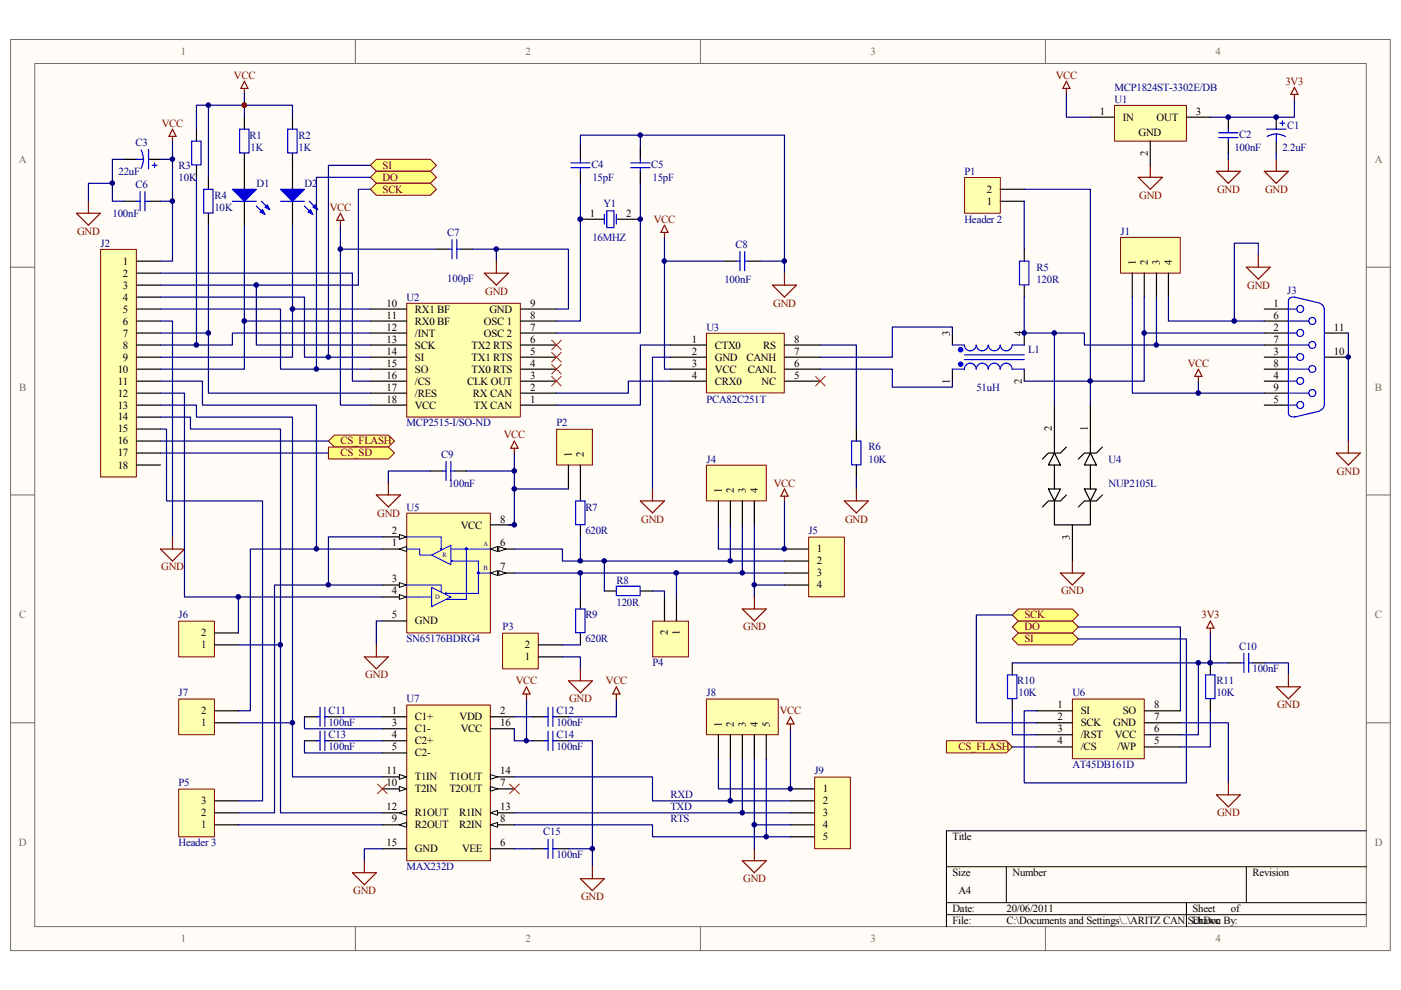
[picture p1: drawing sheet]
<svg xmlns="http://www.w3.org/2000/svg" width="297mm" height="210mm" viewBox="0 0 297 210" stroke-linecap="round" stroke-linejoin="round" font-family="sans-serif">
<path d="M2.3 8.4h292.5v193.1h-292.5z" fill="#fffcf8"/>
<path d="M2.2 8.4h292.6v193.1h-292.6z" fill="none" stroke="#706f64" stroke-width=".21"/>
<path d="M7.4 13.5h282.3v183h-282.3z" fill="#fffcf8"/>
<g fill="none" stroke="#706f64" stroke-width=".21">
<path d="M7.4 13.5h282.3v183h-282.3zM75.3 8.3v5.1M148.5 8.3v5.1M221.7 8.3v5.1M2.2 56.6h5.1M289.7 56.6h5.1M2.2 104.9h5.1M289.7 104.9h5.1M2.2 153.2h5.1M289.7 153.2h5.1M75.3 196.5v5.1M148.5 196.5v5.1"/>
<path d="M221.7 196.5v5.1"/>
</g>
<path d="M289.7 176.1h-89v20.4M200.7 183.8h89M200.7 191.4h89M200.7 193.9h89M213.4 183.8v7.6M251.5 191.4v5.1M264.2 183.8v7.6" fill="none" stroke="#000" stroke-width=".21"/>
<circle cx="51.8" cy="22.3" r=".49" fill="#000080"/>
<circle cx="51.8" cy="22.3" r=".49" fill="none" stroke="#000080" stroke-width=".21"/>
<path d="M21.4 52.9h7.5v48.2h-7.5z" fill="#ffffb0"/>
<path d="M21.3 52.9h7.6v48.2h-7.6z" fill="none" stroke="#800000" stroke-width=".21"/>
<g fill="none" stroke="#000" stroke-width=".25">
<path d="M29 55.4h5M29 57.9h5M29 60.5h5M29 63h5M29 65.5h5M29 68.1h5M29 70.6h5M29 73.2h5M29 75.7h5M29 78.3h5M29 80.8h5M29 83.4h5"/>
<path d="M29 85.9h5M29 88.4h5M29 91h5M29 93.5h5M29 96.1h5M29 98.6h5"/>
</g>
<path d="M86.3 64.3h24v24.1h-24z" fill="#ffffb0"/>
<path d="M86.2 64.3h24.1v24.1h-24.1z" fill="none" stroke="#800000" stroke-width=".21"/>
<g fill="none" stroke="#000" stroke-width=".25">
<path d="M78.5 78.3h7.7M78.5 75.7h7.7M78.5 73.2h7.7M78.5 70.6h7.7M78.5 68.1h7.7M78.5 65.5h7.7M110.4 78.3h7.6M110.4 75.7h7.6M110.4 73.2h7.6M110.4 70.6h7.6M110.4 68.1h7.6M110.4 65.5h7.6"/>
<path d="M78.5 85.9h7.7M78.5 83.4h7.7M78.5 80.8h7.7M110.4 85.9h7.6M110.4 83.4h7.6M110.4 80.8h7.6"/>
</g>
<path d="M149.8 70.7h16.5v12.6h-16.5z" fill="#ffffb0"/>
<path d="M149.8 70.7h16.5v12.6h-16.5z" fill="none" stroke="#800000" stroke-width=".21"/>
<path d="M142.2 73.2h7.6M142.2 75.7h7.6M142.2 78.3h7.6M166.3 73.2h7.6M166.3 75.7h7.6M166.3 78.3h7.6M201.9 70.6v2.6M201.9 78.3v2.5M217.2 70.6v2.6M217.2 78.3v2.5M142.2 80.8h7.6M166.3 80.8h7.6" fill="none" stroke="#000" stroke-width=".25"/>
<path d="M201.9 78.3h2.6a1.25 1.25 0 0 1 1.2-1.3 1.25 1.25 0 0 1 1.3 1.3 1.27 1.27 0 0 1 1.2-1.3 1.27 1.27 0 0 1 1.3 1.3 1.27 1.27 0 0 1 1.3-1.3 1.27 1.27 0 0 1 1.2 1.3M201.9 73.2h2.6M204.5 76.2h12.7M204.5 75.2h12.7M207 73.2a1.25 1.25 0 0 1-1.3 1.2 1.25 1.25 0 0 1-1.2-1.2M209.5 73.2a1.25 1.25 0 0 1-1.2 1.2 1.25 1.25 0 0 1-1.3-1.2M212 73.2a1.25 1.25 0 0 1-1.2 1.2 1.25 1.25 0 0 1-1.3-1.2M212.1 78.3a1.25 1.25 0 0 1 1.2-1.3 1.25 1.25 0 0 1 1.3 1.3M214.6 73.2a1.25 1.25 0 0 1-1.2 1.2 1.25 1.25 0 0 1-1.3-1.2M214.6 78.3h2.6M214.6 73.2h2.6" fill="none" stroke="#00f" stroke-width=".25"/>
<circle cx="203.7" cy="77.2" r=".48" fill="#00f"/>
<circle cx="203.7" cy="77.2" r=".48" fill="none" stroke="#00f" stroke-width=".21"/>
<circle cx="203.7" cy="74.2" r=".49" fill="#00f"/>
<circle cx="203.7" cy="74.2" r=".49" fill="none" stroke="#00f" stroke-width=".21"/>
<path d="M237.6 50.4h12.6v7.5h-12.6z" fill="#ffffb0"/>
<path d="M237.6 50.3h12.6v7.6h-12.6z" fill="none" stroke="#800000" stroke-width=".21"/>
<g fill="none" stroke="#000" stroke-width=".25">
<path d="M217.2 52.8v2.6M240.1 57.9v5.1M242.6 57.9v5.1M245.2 57.9v5.1M247.7 57.9v5.1M217.2 60.5v2.5M268.1 65.5h5.1M268.1 70.6h5.1M268.1 75.7h5.1M268.1 68.1h5.1M268.1 73.2h5.1M268.1 78.3h5.1"/>
<path d="M280.8 70.6h5.1M280.8 75.7h5.1M223.6 96.1l1.2 2.5h-2.5zM223.6 96.1h-1.3l-1.3 1.2M223.6 85.9v10.2M223.6 98.6v5.1M226.1 94.8l-1.3 1.3h-1.2M231.2 96.1l1.2 2.5h-2.5zM231.2 96.1h-1.3l-1.3 1.2M231.2 85.9v10.2M231.2 98.6v5.1M233.7 94.8l-1.3 1.3h-1.2"/>
<path d="M268.1 80.8h5.1M268.1 85.9h5.1M268.1 83.4h5.1M222.3 103.7h2.5l-1.2 2.5zM223.6 106.2h-1.3l-1.3 1.3M223.6 106.2v5.1h7.6v-5.1M226.1 104.9l-1.3 1.3h-1.2M227.4 111.3v7.7M229.9 103.7h2.5l-1.2 2.5zM231.2 106.2h-1.3l-1.3 1.3M233.7 104.9l-1.3 1.3h-1.2"/>
</g>
<g fill="none" stroke="#00f" stroke-width=".25">
<path d="M216.2 55.4h1.9v5h-1.9zM273.2 70.6h1.8M273.2 65.5h1.8M273.2 75.7h1.8M273.2 68.1h4.3M273.2 73.2h4.3M273.2 78.3h4.3M273.2 63.8v23.9M274.4 63l5.4 1.3M274.5 63.1a.91 .91 0 0 0-1.3 .7M279.9 64.3a1.23 1.23 0 0 1 .9 1.2M280.8 65.5v20.4"/>
<path d="M273.2 87.6a.91 .91 0 0 0 1.3 .7M273.2 80.8h1.8M273.2 85.9h1.8M273.2 83.4h4.3M279.8 87.2l-5.4 1.2M280.8 85.9a1.22 1.22 0 0 1-1 1.1"/>
<circle cx="275.7" cy="65.5" r=".73"/>
<circle cx="275.7" cy="70.6" r=".73"/>
<circle cx="275.7" cy="75.7" r=".73"/>
<circle cx="278.2" cy="73.1" r=".75"/>
<circle cx="278.2" cy="68.1" r=".75"/>
<circle cx="278.2" cy="78.2" r=".74"/>
<circle cx="275.7" cy="85.9" r=".73"/>
<circle cx="275.7" cy="80.8" r=".73"/>
<circle cx="278.2" cy="83.3" r=".75"/>
</g>
<path d="M217.2 63v7.6h6.4" fill="none" stroke="#000080" stroke-width=".25"/>
<path d="M227.4 119v2.5M224.8 121.5h5.1l-2.5 2.5z" fill="none" stroke="#800000" stroke-width=".25"/>
<path d="M204.6 37.7h7.5v7.5h-7.5z" fill="#ffffb0"/>
<path d="M204.5 37.6h7.6v7.6h-7.6z" fill="none" stroke="#800000" stroke-width=".21"/>
<path d="M62 35.1v5M62 42.7v5.1M92.5 52.8h2.6M97.6 52.8h2.6M153.6 55.4h2.5M158.7 55.4h2.5M212.1 42.7h5.1M212.1 40.1h5.1M181.6 91v2.5M181.6 98.6v2.5" fill="none" stroke="#000" stroke-width=".25"/>
<g fill="none" stroke="#000080" stroke-width=".25">
<path d="M72.2 47.8v5M92.5 52.8h-20.3v33.1h6.3M100.2 52.8h5v2.6M105.2 52.8h15.3v12.7h-2.5M153.6 55.4h-12.7v22.9h1.3M161.2 55.4h5.1v2.5M217.2 40.1h14v40.7h-14M217.2 42.7v10.1M142.2 75.7h-3.9v28M142.2 73.2h-6.4v12.7h-17.8M173.9 78.3h15.3v3.8h12.7v-1.3M173.9 73.2h7.7v17.8"/>
<path d="M201.9 70.6v-1.3h-12.7v6.4h-15.3M142.2 80.8h-9v2.6h-15.2M181.6 101.1v2.6"/>
</g>
<path d="M172.9 79.8l2.1 2M175 79.8l-2.1 2" fill="none" stroke="#f00" stroke-width=".21"/>
<path d="M95.1 52.8h.7M95.8 50.8v4.1M96.9 50.8v4.1M96.9 52.8h.7M156.1 55.4h.8M156.9 53.3v4.1M157.9 53.3v4.1M157.9 55.4h.8M180.5 93.5h2v5.1h-2z" fill="none" stroke="#00f" stroke-width=".25"/>
<path d="M72.2 45.2l.7 1.5h-1.5zM72.2 46.7v1.1M102.7 57.9h5.1l-2.6 2.6zM105.2 55.4v2.5M166.3 57.9v2.6M163.8 60.5h5.1l-2.6 2.5zM135.8 106.2h5.1l-2.6 2.6zM138.3 103.7v2.5M179 106.2h5.1l-2.5 2.6zM181.6 103.7v2.5" fill="none" stroke="#800000" stroke-width=".25"/>
<path d="M59.5 40.1h5.1l-2.6 2.6z" fill="#00f"/>
<path d="M59.5 40.1h5.1l-2.6 2.6zM64.6 43.7l1.7 1.8M65.6 42.7l1.7 1.7" fill="none" stroke="#00f" stroke-width=".25"/>
<path d="M65.3 45l.5-.6 .5 1.1z" fill="#00f"/>
<path d="M65.3 45l.5-.6 .5 1.1z" fill="none" stroke="#00f" stroke-width=".25"/>
<path d="M66.3 43.9l.5-.5 .5 1z" fill="#00f"/>
<path d="M59.5 42.7h5.1M66.3 43.9l.5-.5 .5 1z" fill="none" stroke="#00f" stroke-width=".25"/>
<path d="M51.8 35.1v5M51.8 42.7v5.1" fill="none" stroke="#000" stroke-width=".25"/>
<path d="M49.3 40.1h5.1l-2.6 2.6z" fill="#00f"/>
<path d="M49.3 40.1h5.1l-2.6 2.6zM54.4 43.7l1.8 1.8M55.4 42.7l1.8 1.7" fill="none" stroke="#00f" stroke-width=".25"/>
<path d="M55.1 45l.6-.6 .5 1.1z" fill="#00f"/>
<path d="M55.1 45l.6-.6 .5 1.1z" fill="none" stroke="#00f" stroke-width=".25"/>
<path d="M56.2 43.9l.5-.5 .5 1z" fill="#00f"/>
<g fill="none" stroke="#00f" stroke-width=".25">
<path d="M29 33.8h1.5M29.9 31.8l.4 1.1 .1 .9-.2 1.2-.3 .7M31.5 31.7v4.1M32.3 35.1h1M32.8 34.5v1.1M40.6 29.9h2v5.1h-2zM50.8 27.4h2v5h-2zM61 27.4h2v5h-2zM121 34.5h4.1M121 35.6h4.1M123.1 33.8v.7M123.1 35.6v.7"/>
<path d="M133.7 34.5h4.1M133.7 35.6h4.1M135.8 33.8v.7M135.8 35.6v.7M29 42.7h.7M29.7 40.6v4.1M30.7 42.7h.8M30.7 40.6v4.1M43.2 40.1h2v5.1h-2zM49.3 42.7h5.1M56.2 43.9l.5-.5 .5 1zM128.1 45.5v2"/>
<path d="M128.6 44.7h1.6v3.6h-1.6zM130.7 45.5v2"/>
</g>
<g fill="none" stroke="#000" stroke-width=".25">
<path d="M26.4 33.8h2.6M31.5 33.8h2.5M41.7 27.4v2.5M41.7 35.1v2.5M44.2 37.6v2.5M51.8 24.8v2.6M51.8 32.5v2.6M62 24.8v2.6M62 32.5v2.6M123.1 31.2v2.6M123.1 36.3v2.6M135.8 31.2v2.6"/>
<path d="M135.8 36.3v2.6M26.4 42.7h2.6M31.5 42.7h2.5M44.2 45.2v2.6M123.1 46.5h5M130.7 46.5h5.1"/>
</g>
<g fill="none" stroke="#000080" stroke-width=".25">
<path d="M51.8 19.8v5M23.8 38.9h-5v3.8M26.4 33.8h-2.6v8.9h2.6M34 33.8h2.6v21.6h-2.6M36.6 29.9v3.9M41.7 37.6v35.6M44.2 22.3v15.3M62 24.8v-2.5h-20.3v5.1M123.1 38.9v29.2h-5.1M123.1 31.2v-2.5h12.7v2.5M135.8 38.9v31.7h-17.8M135.8 28.7h30.5v26.7"/>
<path d="M34 57.9h40.7v22.9h3.8M34 42.7h2.6M44.2 47.8v22.8M51.8 47.8v20.3h26.7M62 47.8v17.7h16.5M34 60.5h20.4v12.7h24.1M34 63h30.6v12.7h13.9M34 65.5h25.5v12.8h19M34 68.1h2.6v45.7M34 70.6h10.2v12.8h34.3M51.8 68.1v10.2h-17.8M62 65.5v10.2h-28"/>
<path d="M78.5 70.6h-29.2v2.6h-15.3"/>
</g>
<path d="M51.8 17.2l.8 1.6h-1.5zM51.8 18.8v1M36.6 27.4l.7 1.5h-1.5zM36.6 28.9v1M16.2 45.2h5.1l-2.5 2.6zM18.8 42.7v2.5M34 116.4h5.1l-2.5 2.6zM36.6 113.8v2.6" fill="none" stroke="#800000" stroke-width=".25"/>
<path d="M117 79.8l2 2M117 77.3l2 2M117 74.7l2 2.1M117 72.1l2 2.1M119 79.8l-2 2M119 77.3l-2 2M119 74.7l-2 2.1M119 72.1l-2 2.1" fill="none" stroke="#f00" stroke-width=".21"/>
<path d="M86.3 149.5h17.7v33h-17.7z" fill="#ffffb0"/>
<path d="M86.2 149.5h17.8v33h-17.8z" fill="none" stroke="#800000" stroke-width=".21"/>
<path d="M81.1 152h5.1M81.1 154.5h5.1M81.1 157.1h5.1M81.1 159.6h5.1M104 152h5M104 180h5M104 167.3h5" fill="none" stroke="#000" stroke-width=".25"/>
<path d="M104 166.8l1.5 .5-1.5 .5z" fill="#fffcf8"/>
<path d="M104 166.8l1.5 .5-1.5 .5z" fill="none" stroke="#000" stroke-width=".21"/>
<path d="M104 174.9h5" fill="none" stroke="#000" stroke-width=".25"/>
<path d="M104 174.9l1.5-.5v1z" fill="#fffcf8"/>
<path d="M104 174.9l1.5-.5v1z" fill="none" stroke="#000" stroke-width=".21"/>
<path d="M81.1 174.9h5.1" fill="none" stroke="#000" stroke-width=".25"/>
<path d="M84.7 174.9l1.5-.5v1z" fill="#fffcf8"/>
<path d="M84.7 174.9l1.5-.5v1z" fill="none" stroke="#000" stroke-width=".21"/>
<path d="M81.1 167.3h5.1" fill="none" stroke="#000" stroke-width=".25"/>
<path d="M84.7 166.8l1.5 .5-1.5 .5z" fill="#fffcf8"/>
<path d="M84.7 166.8l1.5 .5-1.5 .5z" fill="none" stroke="#000" stroke-width=".21"/>
<path d="M81.1 164.7h5.1" fill="none" stroke="#000" stroke-width=".25"/>
<path d="M84.7 164.2l1.5 .5-1.5 .5z" fill="#fffcf8"/>
<path d="M84.7 164.2l1.5 .5-1.5 .5z" fill="none" stroke="#000" stroke-width=".21"/>
<path d="M81.1 172.3h5.1" fill="none" stroke="#000" stroke-width=".25"/>
<path d="M84.7 172.3l1.5-.5v1z" fill="#fffcf8"/>
<path d="M84.7 172.3l1.5-.5v1z" fill="none" stroke="#000" stroke-width=".21"/>
<path d="M104 172.3h5" fill="none" stroke="#000" stroke-width=".25"/>
<path d="M104 172.3l1.5-.5v1z" fill="#fffcf8"/>
<path d="M104 172.3l1.5-.5v1z" fill="none" stroke="#000" stroke-width=".21"/>
<path d="M104 164.7h5" fill="none" stroke="#000" stroke-width=".25"/>
<path d="M104 164.2l1.5 .5-1.5 .5z" fill="#fffcf8"/>
<path d="M104 164.2l1.5 .5-1.5 .5z" fill="none" stroke="#000" stroke-width=".21"/>
<path d="M104 154.5h5M81.1 180h5.1" fill="none" stroke="#000" stroke-width=".25"/>
<path d="M86.3 108.8h17.7v25.4h-17.7z" fill="#ffffb0"/>
<path d="M86.2 108.8h17.8v25.4h-17.8z" fill="none" stroke="#800000" stroke-width=".21"/>
<path d="M81.1 113.8h5.1" fill="none" stroke="#000" stroke-width=".25"/>
<path d="M84.7 113.3l1.5 .5-1.5 .5z" fill="#fffcf8"/>
<path d="M84.7 113.3l1.5 .5-1.5 .5z" fill="none" stroke="#000" stroke-width=".21"/>
<path d="M81.1 124h5.1" fill="none" stroke="#000" stroke-width=".25"/>
<path d="M84.7 123.5l1.5 .5-1.5 .5z" fill="#fffcf8"/>
<path d="M84.7 123.5l1.5 .5-1.5 .5z" fill="none" stroke="#000" stroke-width=".21"/>
<path d="M81.1 126.6h5.1" fill="none" stroke="#000" stroke-width=".25"/>
<path d="M84.7 126.1l1.5 .5-1.5 .5z" fill="#fffcf8"/>
<path d="M84.7 126.1l1.5 .5-1.5 .5z" fill="none" stroke="#000" stroke-width=".21"/>
<path d="M81.1 116.4h5.1M104 111.3h5" fill="none" stroke="#000" stroke-width=".25"/>
<path d="M84.7 116.4l1.5-.5v1z" fill="#fffcf8"/>
<path d="M84.7 116.4l1.5-.5v1z" fill="none" stroke="#000" stroke-width=".21"/>
<path d="M104 116.4h5" fill="none" stroke="#000" stroke-width=".25"/>
<path d="M104 116.4l1.5-.5v1z" fill="#fffcf8"/>
<path d="M104 116.4l1.5-.5v1z" fill="none" stroke="#000" stroke-width=".21"/>
<path d="M105.7 115.9l1.6 .5-1.6 .5z" fill="#fffcf8"/>
<path d="M105.7 115.9l1.6 .5-1.6 .5z" fill="none" stroke="#000" stroke-width=".21"/>
<path d="M104 121.5h5" fill="none" stroke="#000" stroke-width=".25"/>
<path d="M104 121.5l1.5-.5v1z" fill="#fffcf8"/>
<path d="M104 121.5l1.5-.5v1z" fill="none" stroke="#000" stroke-width=".21"/>
<path d="M105.7 121l1.6 .5-1.6 .5z" fill="#fffcf8"/>
<path d="M105.7 121l1.6 .5-1.6 .5z" fill="none" stroke="#000" stroke-width=".21"/>
<path d="M81.1 131.7h5.1" fill="none" stroke="#000" stroke-width=".25"/>
<path d="M86.2 116.4h2.8M91.5 117.7l4.1-2.1v4.1zM95.6 116.4h8.4M95.7 118.8h.2v.2h-.2zM96.1 119h5.3v6.8h-6.6M98.9 116.4v10.7h-4.3M86.2 126.6h5.3M91.5 124.5l4.1 2.1-4.1 2zM94.4 125.7h.2v.2h-.2z" fill="none" stroke="#00f" stroke-width=".21"/>
<path d="M98.7 116.2h.3v.3h-.3z" fill-rule="evenodd" fill="#00f"/>
<g fill="none" stroke="#00f" stroke-width=".21">
<path d="M86.2 113.8h7.4v2.3M89 116.4v1.3h2.5M98.7 116.2h.3v.3h-.3zM101.4 121.5h2.6"/>
<circle cx="93.5" cy="116.4" r=".13"/>
</g>
<path d="M101.3 121.3h.3v.3h-.3z" fill-rule="evenodd" fill="#00f"/>
<path d="M86.2 124h7.4v1.6M101.3 121.3h.3v.3h-.3z" fill="none" stroke="#00f" stroke-width=".21"/>
<path d="M34 80.8h8.9v5.1h24.2v30.5h14M34 83.4h5.1v43.2h42M91.3 99.9h-9v2.5M98.9 99.9h10.1M109 96.1v15.2h-1.2M81.1 113.8h-11.5v10.2h11.5M81.1 131.7h-1.3v5" fill="none" stroke="#000080" stroke-width=".25"/>
<path d="M109 93.5l.9 1.5h-1.6zM109 95v1.1M79.8 104.9h5.1l-2.6 2.6zM82.3 102.4v2.5M77.3 139.3h5l-2.5 2.5zM79.8 136.7v2.6" fill="none" stroke="#800000" stroke-width=".25"/>
<path d="M91.3 99.9h2.5M96.3 99.9h2.6" fill="none" stroke="#000" stroke-width=".25"/>
<path d="M93.8 99.9h.8M94.6 97.8v4.1M95.6 97.8v4.1M95.6 99.9h.7" fill="none" stroke="#00f" stroke-width=".25"/>
<path d="M149.8 98.7h12.7v7.5h-12.7z" fill="#ffffb0"/>
<path d="M149.8 98.6h12.7v7.6h-12.7z" fill="none" stroke="#800000" stroke-width=".21"/>
<path d="M152.3 106.2v5.1M154.9 106.2v5.1M157.4 106.2v5.1M159.9 106.2v5.1" fill="none" stroke="#000" stroke-width=".25"/>
<path d="M171.5 113.9h7.5v12.6h-7.5z" fill="#ffffb0"/>
<path d="M171.4 113.9h7.6v12.6h-7.6z" fill="none" stroke="#800000" stroke-width=".21"/>
<path d="M166.3 116.4h5.1M166.3 119h5.1M128.1 125.3h2.6M135.8 125.3h2.5M166.3 121.5h5.1M166.3 124h5.1" fill="none" stroke="#000" stroke-width=".25"/>
<path d="M109 116.4h10.2v2.6h47.1M154.9 111.3v7.7M157.4 111.3v10.2M159.9 111.3v12.7h6.4M109 121.5h57.3" fill="none" stroke="#000080" stroke-width=".25"/>
<path d="M130.7 124.3h5v2h-5z" fill="none" stroke="#00f" stroke-width=".25"/>
<path d="M138.4 131.7h7.6v7.6h-7.6z" fill="#ffffb0"/>
<path d="M138.4 131.7h7.6v7.6h-7.6z" fill="none" stroke="#800000" stroke-width=".21"/>
<path d="M123.1 103.7v2.5M123.1 111.3v2.5M123.1 126.6v2.5M123.1 134.2v2.5M140.9 126.6v5.1M143.4 126.6v5.1" fill="none" stroke="#000" stroke-width=".25"/>
<path d="M128.1 119v6.3M138.3 125.3h2.6v1.3M143.4 121.5v5.1" fill="none" stroke="#000080" stroke-width=".25"/>
<path d="M122 106.2h2v5.1h-2zM122 129.1h2v5.1h-2z" fill="none" stroke="#00f" stroke-width=".25"/>
<path d="M118.1 91.1h7.5v7.5h-7.5z" fill="#ffffb0"/>
<path d="M118 91h7.6v7.6h-7.6z" fill="none" stroke="#800000" stroke-width=".21"/>
<path d="M120.5 98.6v5.1M123.1 98.6v5.1" fill="none" stroke="#000" stroke-width=".25"/>
<path d="M106.6 134.3h7.5v7.5h-7.5z" fill="#ffffb0"/>
<path d="M106.5 134.2h7.6v7.6h-7.6z" fill="none" stroke="#800000" stroke-width=".21"/>
<path d="M114.2 139.3h5M114.2 136.7h5M64.6 152h2.5M64.6 157.1h2.5M69.6 152h2.6M69.6 157.1h2.6M112.9 152h2.5M112.9 157.1h2.5M118 152h2.5M118 157.1h2.5M112.9 180h2.5M118 180h2.5" fill="none" stroke="#000" stroke-width=".25"/>
<g fill="none" stroke="#000080" stroke-width=".25">
<path d="M109 103.7h11.5M123.1 113.8v5.2M119.2 139.3h3.9v2.5M119.2 136.7h3.9M123.1 121.5v5.1M64.6 152v2.5h16.5M64.6 157.1v2.5h16.5M72.2 152h8.9M72.2 157.1h8.9M109 154.5v2.6h3.9M109 152h3.9M111.6 148.2v8.9"/>
<path d="M120.5 157.1h5.1v22.9h-5.1M109 180h3.9M125.6 180v3.8"/>
</g>
<path d="M111.6 145.6l.8 1.6h-1.5zM111.6 147.2v1M120.5 144.4h5.1l-2.5 2.5zM123.1 141.8v2.6M123.1 186.3h5l-2.5 2.5zM125.6 183.8v2.5" fill="none" stroke="#800000" stroke-width=".25"/>
<g fill="none" stroke="#00f" stroke-width=".25">
<path d="M67.1 152h.8M67.1 157.1h.8M67.9 149.9v4.1M67.9 155v4.1M68.9 149.9v4.1M68.9 155v4.1M68.9 152h.7M68.9 157.1h.7M115.4 152h.8M115.4 157.1h.8M116.2 149.9v4.1M116.2 155v4.1"/>
<path d="M117.2 152h.8M117.2 157.1h.8M117.2 149.9v4.1M117.2 155v4.1M115.4 180h.8M116.2 177.9v4.1M117.2 177.9v4.1M117.2 180h.8"/>
</g>
<path d="M172.8 164.8h7.5v15.2h-7.5z" fill="#ffffb0"/>
<path d="M172.7 164.8h7.6v15.2h-7.6z" fill="none" stroke="#800000" stroke-width=".21"/>
<path d="M167.6 167.3h5.1M167.6 169.8h5.1M167.6 172.3h5.1M167.6 174.9h5.1M167.6 177.4h5.1" fill="none" stroke="#000" stroke-width=".25"/>
<path d="M149.8 148.3h15.2v7.5h-15.2z" fill="#ffffb0"/>
<path d="M149.8 148.2h15.2v7.6h-15.2z" fill="none" stroke="#800000" stroke-width=".21"/>
<path d="M152.3 155.8v5.1M154.9 155.8v5.1M157.4 155.8v5.1M159.9 155.8v5.1M162.5 155.8v5.1" fill="none" stroke="#000" stroke-width=".25"/>
<path d="M140.9 50.3v5.1M285.9 70.6v22.9M34 85.9h7.7v2.5h20.3v76.3h19.1M166.3 106.2v10.2h-14v-5.1M159.9 124v2.6M167.6 154.5v12.8h-15.3v-6.4M109 164.7h29.3v5.1h16.6M109 172.3h48.4M154.9 160.9v8.9h12.7M157.4 160.9v11.4h10.2M159.9 160.9v14h7.7" fill="none" stroke="#000080" stroke-width=".25"/>
<path d="M140.9 47.8l.7 1.5h-1.5zM140.9 49.3v1M283.3 96.1h5.1l-2.5 2.5zM285.9 93.5v2.6M166.3 103.7l.8 1.5h-1.5zM166.3 105.2v1M157.4 129.1h5.1l-2.6 2.6zM159.9 126.6v2.5M167.6 152l.8 1.5h-1.6zM167.6 153.5v1M159.9 180v2.5M157.4 182.5h5.1l-2.6 2.5z" fill="none" stroke="#800000" stroke-width=".25"/>
<path d="M80 166.2l2.1 2.1M82.1 166.2l-2.1 2.1M108 166.2l2.1 2.1M110.1 166.2l-2.1 2.1" fill="none" stroke="#f00" stroke-width=".21"/>
<circle cx="51.8" cy="22.3" r=".49" fill="#800000"/>
<circle cx="51.8" cy="22.3" r=".49" fill="none" stroke="#800000" stroke-width=".21"/>
<path d="M81.1 180h-3.8v2.5M159.9 174.9v5.1" fill="none" stroke="#000080" stroke-width=".25"/>
<path d="M74.7 185h5.1l-2.5 2.6zM77.3 182.5v2.5" fill="none" stroke="#800000" stroke-width=".25"/>
<path d="M37.9 131.7h7.6v7.6h-7.6z" fill="#ffffb0"/>
<path d="M37.9 131.7h7.6v7.6h-7.6z" fill="none" stroke="#800000" stroke-width=".21"/>
<path d="M45.5 136.7h5M45.5 134.2h5" fill="none" stroke="#000" stroke-width=".25"/>
<path d="M37.9 148.3h7.6v7.5h-7.6z" fill="#ffffb0"/>
<path d="M37.9 148.2h7.6v7.6h-7.6z" fill="none" stroke="#800000" stroke-width=".21"/>
<path d="M45.5 153.2h5M45.5 150.7h5" fill="none" stroke="#000" stroke-width=".25"/>
<path d="M34 88.4h6.4v2.6h19.1v45.7h-9M67.1 116.4h-14v34.3h-2.6M50.5 126.6v7.6M50.5 153.2h11.5" fill="none" stroke="#000080" stroke-width=".25"/>
<path d="M227.4 148.3h15.2v12.6h-15.2z" fill="#ffffb0"/>
<path d="M227.4 148.2h15.2v12.7h-15.2z" fill="none" stroke="#800000" stroke-width=".21"/>
<g fill="none" stroke="#000" stroke-width=".25">
<path d="M214.6 140.5v2.6M214.6 148.2v2.5M219.7 150.7h7.7M219.7 153.2h7.7M219.7 155.8h7.7M219.7 158.4h7.7M242.6 150.7h7.7M242.6 153.2h7.7M242.6 155.8h7.7M242.6 158.4h7.7M256.6 140.5v2.6M256.6 148.2v2.5"/>
<path d="M260.4 140.5h2.6M265.5 140.5h2.6"/>
</g>
<path d="M256.6 134.2v6.3M214.6 150.7v5.1h5.1M214.6 140.5h39.5M250.3 153.2h10.1v12.8M256.6 150.7v7.7h-6.3M260.4 140.5h-6.3v15.3h-3.8M268.1 140.5h5.1v2.6" fill="none" stroke="#000080" stroke-width=".25"/>
<path d="M256.6 131.7l.8 1.5h-1.5zM256.6 133.2v1M270.6 145.6h5.1l-2.5 2.6zM273.2 143.1v2.5M257.9 168.5h5.1l-2.6 2.6zM260.4 166v2.5" fill="none" stroke="#800000" stroke-width=".25"/>
<path d="M263.7 138.5v4.1M264.7 138.5v4.1M213.6 143.1h2v5h-2zM255.6 143.1h2v5h-2zM263 140.5h.7M264.7 140.5h.8" fill="none" stroke="#00f" stroke-width=".25"/>
<path d="M69.6 93.5l1.3-1.3h11.4l1.3 1.3-1.3 1.3h-11.4z" fill-rule="evenodd" fill="#ffff80"/>
<path d="M69.6 93.5l1.3-1.3h11.4l1.3 1.3-1.3 1.3h-11.4z" fill="none" stroke="#800000" stroke-width=".21"/>
<path d="M200.7 157.1h12.7l1.2 1.3-1.2 1.2h-12.7z" fill-rule="evenodd" fill="#ffff80"/>
<path d="M200.7 157.1h12.7l1.2 1.3-1.2 1.2h-12.7z" fill="none" stroke="#800000" stroke-width=".21"/>
<path d="M214.6 135.5l1.3-1.3h11.5l1.2 1.3-1.2 1.2h-11.5z" fill-rule="evenodd" fill="#ffff80"/>
<path d="M214.6 135.5l1.3-1.3h11.5l1.2 1.3-1.2 1.2h-11.5z" fill="none" stroke="#800000" stroke-width=".21"/>
<path d="M214.6 132.9l1.3-1.2h11.5l1.2 1.2-1.2 1.3h-11.5z" fill-rule="evenodd" fill="#ffff80"/>
<path d="M214.6 132.9l1.3-1.2h11.5l1.2 1.2-1.2 1.3h-11.5z" fill="none" stroke="#800000" stroke-width=".21"/>
<path d="M214.6 130.4l1.3-1.3h11.5l1.2 1.3-1.2 1.3h-11.5z" fill-rule="evenodd" fill="#ffff80"/>
<path d="M214.6 130.4l1.3-1.3h11.5l1.2 1.3-1.2 1.3h-11.5z" fill="none" stroke="#800000" stroke-width=".21"/>
<path d="M214.6 130.4h-7.6v22.8h12.7M228.6 132.9h21.7v17.8M228.6 135.5h22.9v30.5h-34.3v-15.3h2.5M214.6 158.4h5.1" fill="none" stroke="#000080" stroke-width=".25"/>
<path d="M78.5 35.1l1.3-1.3h11.5l1.2 1.3-1.2 1.2h-11.5z" fill-rule="evenodd" fill="#ffff80"/>
<path d="M78.5 35.1l1.3-1.3h11.5l1.2 1.3-1.2 1.2h-11.5z" fill="none" stroke="#800000" stroke-width=".21"/>
<path d="M78.5 37.6l1.3-1.3h11.5l1.2 1.3-1.2 1.3h-11.5z" fill-rule="evenodd" fill="#ffff80"/>
<path d="M78.5 37.6l1.3-1.3h11.5l1.2 1.3-1.2 1.3h-11.5z" fill="none" stroke="#800000" stroke-width=".21"/>
<path d="M78.5 40.1l1.3-1.2h11.5l1.2 1.2-1.2 1.3h-11.5z" fill-rule="evenodd" fill="#ffff80"/>
<path d="M78.5 40.1l1.3-1.2h11.5l1.2 1.2-1.2 1.3h-11.5z" fill="none" stroke="#800000" stroke-width=".21"/>
<path d="M78.5 35.1h-8.9v40.6M78.5 37.6h-11.4v40.7M78.5 40.1h-2.5v20.4h-21.6" fill="none" stroke="#000080" stroke-width=".25"/>
<path d="M236.3 22.4h15.2v7.5h-15.2z" fill="#ffffb0"/>
<path d="M236.3 22.4h15.2v7.5h-15.2z" fill="none" stroke="#800000" stroke-width=".21"/>
<path d="M231.2 24.8h5.1M243.9 29.9v5.2M251.5 24.8h5.1M260.4 24.8v2.6M260.4 29.9v2.6M270.6 24.8v2.6M270.6 29.9v2.6" fill="none" stroke="#000" stroke-width=".25"/>
<path d="M226.1 19.8v5h5.1M260.4 32.5v1.3M270.6 32.5v1.3M274.4 21v3.8h-17.8M59.5 136.7v35.6h21.6" fill="none" stroke="#000080" stroke-width=".25"/>
<path d="M226.1 17.2l.8 1.6h-1.6zM226.1 18.8v1M274.4 18.5l.8 1.5h-1.5zM241.3 37.6h5.2l-2.6 2.5zM243.9 35.1v2.5M257.9 36.3h5.1l-2.6 2.6zM260.4 33.8v2.5M268.1 36.3h5.1l-2.6 2.6zM270.6 33.8v2.5M274.4 20v1" fill="none" stroke="#800000" stroke-width=".25"/>
<path d="M258.4 28.2h4.1M258.4 29.2h4.1M260.4 27.4v.8M260.4 29.2v.7M268.6 27.4h4.1M268.6 28.9l1.2-.4 .8-.1 1.2 .2 .8 .4M270.6 28.4v1.5M271.4 26.1h1M271.9 25.6v1" fill="none" stroke="#00f" stroke-width=".25"/>
<path d="M69.6 94.8h12.7l1.3 1.3-1.3 1.2h-12.7z" fill-rule="evenodd" fill="#ffff80"/>
<path d="M69.6 94.8h12.7l1.3 1.3-1.3 1.2h-12.7z" fill="none" stroke="#800000" stroke-width=".21"/>
<path d="M130.7 148.2v3.8h-10.2M109 174.9h29.3v2.5h24.2M162.5 160.9v16.5h5.1" fill="none" stroke="#000080" stroke-width=".25"/>
<path d="M130.7 145.6l.7 1.6h-1.5zM130.7 147.2v1" fill="none" stroke="#800000" stroke-width=".25"/>
<path d="M37.9 167.3h7.6v10.1h-7.6z" fill="#ffffb0"/>
<path d="M37.9 167.3h7.6v10.1h-7.6z" fill="none" stroke="#800000" stroke-width=".21"/>
<path d="M45.5 174.9h5M45.5 172.3h5M45.5 169.8h5" fill="none" stroke="#000" stroke-width=".25"/>
<g fill="none" stroke="#000080" stroke-width=".25">
<path d="M266.8 54.1v-2.5h-5.1v16.5M240.1 63v20.4h28M242.6 63v7.6M245.2 63v10.2M247.7 63v5.1h20.4M268.1 70.6h-25.5v10.2h-11.4v5.1M268.1 73.2h-38.2v-2.6h-6.3v15.3M34 91h1.3v15.2h20.4v63.6h-5.2M34 96.1h35.6M34 93.5h35.6M254.1 80.8v2.6M69.6 124h-11.4v48.3h-7.7"/>
<path d="M50.5 174.9h30.6"/>
</g>
<path d="M264.2 56.6h5.1l-2.5 2.6zM266.8 54.1v2.5M254.1 78.3l.7 1.5h-1.5zM254.1 79.8v1" fill="none" stroke="#800000" stroke-width=".25"/>
<circle cx="23.8" cy="38.8" r=".48" fill="#000080"/>
<circle cx="23.8" cy="38.8" r=".48" fill="none" stroke="#000080" stroke-width=".21"/>
<circle cx="36.6" cy="42.6" r=".49" fill="#000080"/>
<circle cx="36.6" cy="42.6" r=".49" fill="none" stroke="#000080" stroke-width=".21"/>
<circle cx="36.6" cy="33.7" r=".48" fill="#000080"/>
<circle cx="36.6" cy="33.7" r=".48" fill="none" stroke="#000080" stroke-width=".21"/>
<circle cx="41.6" cy="73.1" r=".49" fill="#000080"/>
<circle cx="41.6" cy="73.1" r=".49" fill="none" stroke="#000080" stroke-width=".21"/>
<circle cx="44.2" cy="70.6" r=".49" fill="#000080"/>
<circle cx="44.2" cy="70.6" r=".49" fill="none" stroke="#000080" stroke-width=".21"/>
<circle cx="44.2" cy="22.3" r=".49" fill="#000080"/>
<circle cx="44.2" cy="22.3" r=".49" fill="none" stroke="#000080" stroke-width=".21"/>
<circle cx="50.5" cy="126.6" r=".49" fill="#000080"/>
<circle cx="50.5" cy="126.6" r=".49" fill="none" stroke="#000080" stroke-width=".21"/>
<circle cx="51.8" cy="68.1" r=".49" fill="#000080"/>
<circle cx="51.8" cy="68.1" r=".49" fill="none" stroke="#000080" stroke-width=".21"/>
<circle cx="54.3" cy="60.4" r=".48" fill="#000080"/>
<circle cx="54.3" cy="60.4" r=".48" fill="none" stroke="#000080" stroke-width=".21"/>
<circle cx="59.4" cy="136.7" r=".48" fill="#000080"/>
<circle cx="59.4" cy="136.7" r=".48" fill="none" stroke="#000080" stroke-width=".21"/>
<circle cx="62" cy="153.2" r=".49" fill="#000080"/>
<circle cx="62" cy="153.2" r=".49" fill="none" stroke="#000080" stroke-width=".21"/>
<circle cx="62" cy="65.5" r=".49" fill="#000080"/>
<circle cx="62" cy="65.5" r=".49" fill="none" stroke="#000080" stroke-width=".21"/>
<circle cx="67.1" cy="116.4" r=".49" fill="#000080"/>
<circle cx="67.1" cy="116.4" r=".49" fill="none" stroke="#000080" stroke-width=".21"/>
<circle cx="67.1" cy="78.2" r=".48" fill="#000080"/>
<circle cx="67.1" cy="78.2" r=".48" fill="none" stroke="#000080" stroke-width=".21"/>
<circle cx="69.6" cy="124" r=".48" fill="#000080"/>
<circle cx="69.6" cy="124" r=".48" fill="none" stroke="#000080" stroke-width=".21"/>
<circle cx="69.6" cy="75.7" r=".48" fill="#000080"/>
<circle cx="69.6" cy="75.7" r=".48" fill="none" stroke="#000080" stroke-width=".21"/>
<circle cx="72.2" cy="52.8" r=".49" fill="#000080"/>
<circle cx="72.2" cy="52.8" r=".49" fill="none" stroke="#000080" stroke-width=".21"/>
<circle cx="105.2" cy="52.8" r=".49" fill="#000080"/>
<circle cx="105.2" cy="52.8" r=".49" fill="none" stroke="#000080" stroke-width=".21"/>
<circle cx="109" cy="111.3" r=".48" fill="#000080"/>
<circle cx="109" cy="111.3" r=".48" fill="none" stroke="#000080" stroke-width=".21"/>
<circle cx="109" cy="103.7" r=".48" fill="#000080"/>
<circle cx="109" cy="103.7" r=".48" fill="none" stroke="#000080" stroke-width=".21"/>
<circle cx="109" cy="99.8" r=".48" fill="#000080"/>
<circle cx="109" cy="99.8" r=".48" fill="none" stroke="#000080" stroke-width=".21"/>
<circle cx="111.6" cy="157" r=".47" fill="#000080"/>
<circle cx="111.6" cy="157" r=".47" fill="none" stroke="#000080" stroke-width=".21"/>
<circle cx="123" cy="121.5" r=".48" fill="#000080"/>
<circle cx="123" cy="121.5" r=".48" fill="none" stroke="#000080" stroke-width=".21"/>
<circle cx="123" cy="118.9" r=".48" fill="#000080"/>
<circle cx="123" cy="118.9" r=".48" fill="none" stroke="#000080" stroke-width=".21"/>
<circle cx="123" cy="46.5" r=".49" fill="#000080"/>
<circle cx="123" cy="46.5" r=".49" fill="none" stroke="#000080" stroke-width=".21"/>
<circle cx="125.6" cy="179.9" r=".49" fill="#000080"/>
<circle cx="125.6" cy="179.9" r=".49" fill="none" stroke="#000080" stroke-width=".21"/>
<circle cx="128.1" cy="118.9" r=".48" fill="#000080"/>
<circle cx="128.1" cy="118.9" r=".48" fill="none" stroke="#000080" stroke-width=".21"/>
<circle cx="135.7" cy="46.5" r=".48" fill="#000080"/>
<circle cx="135.7" cy="46.5" r=".48" fill="none" stroke="#000080" stroke-width=".21"/>
<circle cx="135.7" cy="28.6" r=".48" fill="#000080"/>
<circle cx="135.7" cy="28.6" r=".48" fill="none" stroke="#000080" stroke-width=".21"/>
<circle cx="140.8" cy="55.4" r=".48" fill="#000080"/>
<circle cx="140.8" cy="55.4" r=".48" fill="none" stroke="#000080" stroke-width=".21"/>
<circle cx="143.4" cy="121.5" r=".49" fill="#000080"/>
<circle cx="143.4" cy="121.5" r=".49" fill="none" stroke="#000080" stroke-width=".21"/>
<circle cx="154.8" cy="169.8" r=".48" fill="#000080"/>
<circle cx="154.8" cy="169.8" r=".48" fill="none" stroke="#000080" stroke-width=".21"/>
<circle cx="154.8" cy="118.9" r=".48" fill="#000080"/>
<circle cx="154.8" cy="118.9" r=".48" fill="none" stroke="#000080" stroke-width=".21"/>
<circle cx="157.4" cy="172.3" r=".49" fill="#000080"/>
<circle cx="157.4" cy="172.3" r=".49" fill="none" stroke="#000080" stroke-width=".21"/>
<circle cx="157.4" cy="121.5" r=".48" fill="#000080"/>
<circle cx="157.4" cy="121.5" r=".48" fill="none" stroke="#000080" stroke-width=".21"/>
<circle cx="159.9" cy="174.9" r=".49" fill="#000080"/>
<circle cx="159.9" cy="174.9" r=".49" fill="none" stroke="#000080" stroke-width=".21"/>
<circle cx="159.9" cy="124" r=".48" fill="#000080"/>
<circle cx="159.9" cy="124" r=".48" fill="none" stroke="#000080" stroke-width=".21"/>
<circle cx="162.5" cy="177.4" r=".48" fill="#000080"/>
<circle cx="162.5" cy="177.4" r=".48" fill="none" stroke="#000080" stroke-width=".21"/>
<circle cx="166.3" cy="116.4" r=".47" fill="#000080"/>
<circle cx="166.3" cy="116.4" r=".47" fill="none" stroke="#000080" stroke-width=".21"/>
<circle cx="166.3" cy="55.4" r=".48" fill="#000080"/>
<circle cx="166.3" cy="55.4" r=".48" fill="none" stroke="#000080" stroke-width=".21"/>
<circle cx="167.5" cy="167.2" r=".47" fill="#000080"/>
<circle cx="167.5" cy="167.2" r=".47" fill="none" stroke="#000080" stroke-width=".21"/>
<circle cx="217.2" cy="70.6" r=".48" fill="#000080"/>
<circle cx="217.2" cy="70.6" r=".48" fill="none" stroke="#000080" stroke-width=".21"/>
<circle cx="223.5" cy="70.6" r=".49" fill="#000080"/>
<circle cx="223.5" cy="70.6" r=".49" fill="none" stroke="#000080" stroke-width=".21"/>
<circle cx="231.2" cy="80.8" r=".48" fill="#000080"/>
<circle cx="231.2" cy="80.8" r=".48" fill="none" stroke="#000080" stroke-width=".21"/>
<circle cx="242.6" cy="70.6" r=".48" fill="#000080"/>
<circle cx="242.6" cy="70.6" r=".48" fill="none" stroke="#000080" stroke-width=".21"/>
<circle cx="245.1" cy="73.1" r=".47" fill="#000080"/>
<circle cx="245.1" cy="73.1" r=".47" fill="none" stroke="#000080" stroke-width=".21"/>
<circle cx="254.1" cy="140.5" r=".49" fill="#000080"/>
<circle cx="254.1" cy="140.5" r=".49" fill="none" stroke="#000080" stroke-width=".21"/>
<circle cx="254.1" cy="83.3" r=".49" fill="#000080"/>
<circle cx="254.1" cy="83.3" r=".49" fill="none" stroke="#000080" stroke-width=".21"/>
<circle cx="256.6" cy="140.5" r=".49" fill="#000080"/>
<circle cx="256.6" cy="140.5" r=".49" fill="none" stroke="#000080" stroke-width=".21"/>
<circle cx="260.4" cy="24.8" r=".49" fill="#000080"/>
<circle cx="260.4" cy="24.8" r=".49" fill="none" stroke="#000080" stroke-width=".21"/>
<circle cx="261.7" cy="68.1" r=".49" fill="#000080"/>
<circle cx="261.7" cy="68.1" r=".49" fill="none" stroke="#000080" stroke-width=".21"/>
<circle cx="270.6" cy="24.8" r=".48" fill="#000080"/>
<circle cx="270.6" cy="24.8" r=".48" fill="none" stroke="#000080" stroke-width=".21"/>
<circle cx="285.9" cy="75.7" r=".48" fill="#000080"/>
<circle cx="285.9" cy="75.7" r=".48" fill="none" stroke="#000080" stroke-width=".21"/>
<g font-size="2.3" fill="#706f64">
<text x="38.3" y="11.6">1</text>
<text x="111.4" y="11.6">2</text>
<text x="184.6" y="11.6">3</text>
<text x="257.7" y="11.6">4</text>
<text x="4" y="34.5">A</text>
<text x="291.5" y="34.5">A</text>
<text x="4.1" y="82.8">B</text>
<text x="291.5" y="82.8">B</text>
<text x="4.1" y="131.1">C</text>
<text x="291.5" y="131.1">C</text>
<text x="4" y="179.4">D</text>
<text x="291.5" y="179.4">D</text>
<text x="38.3" y="199.8">1</text>
<text x="111.4" y="199.8">2</text>
<text x="184.6" y="199.8">3</text>
<text x="257.7" y="199.8">4</text>
</g>
<g font-size="2.3" fill="#800000">
<text x="49.6" y="16.7">VCC</text>
<text x="223.9" y="16.7">VCC</text>
<text x="272.6" y="18">3V3</text>
<text x="34.3" y="26.9">VCC</text>
<text x="81.1" y="35.8">SI</text>
<text x="81.1" y="38.3">DO</text>
<text x="81.1" y="40.9">SCK</text>
<text x="258.1" y="40.9">GND</text>
<text x="268.2" y="40.9">GND</text>
<text x="69.9" y="44.7">VCC</text>
<text x="138.6" y="47.2">VCC</text>
<text x="241.5" y="42.1">GND</text>
<text x="16.4" y="49.7">GND</text>
<text x="102.9" y="62.5">GND</text>
<text x="163.9" y="65">GND</text>
<text x="264.4" y="61.2">GND</text>
<text x="251.8" y="77.7">VCC</text>
<text x="72.2" y="94.2">CS_FLASH</text>
<text x="106.8" y="93">VCC</text>
<text x="72.2" y="96.8">CS_SD</text>
<text x="283.5" y="100.6">GND</text>
<text x="164.1" y="103.2">VCC</text>
<text x="80" y="109.5">GND</text>
<text x="135.9" y="110.8">GND</text>
<text x="179.2" y="110.8">GND</text>
<text x="34.2" y="120.9">GND</text>
<text x="217.2" y="131.1">SCK</text>
<text x="225" y="126">GND</text>
<text x="254.8" y="131.1">3V3</text>
<text x="157.6" y="133.6">GND</text>
<text x="217.2" y="136.2">SI</text>
<text x="217.2" y="133.6">DO</text>
<text x="77.4" y="143.8">GND</text>
<text x="109.4" y="145.1">VCC</text>
<text x="120.6" y="148.9">GND</text>
<text x="128.4" y="145.1">VCC</text>
<text x="165.4" y="151.5">VCC</text>
<text x="270.8" y="150.2">GND</text>
<text x="203.2" y="159.1">CS_FLASH</text>
<text x="258.1" y="173.1">GND</text>
<text x="74.9" y="189.6">GND</text>
<text x="123.2" y="190.9">GND</text>
<text x="157.6" y="187.1">GND</text>
</g>
<g font-size="2.3" fill="#000080">
<text x="236.3" y="21.8">U1</text>
<text x="236.3" y="19.3">MCP1824ST-3302E/DB</text>
<text x="52.9" y="29.4">R1</text>
<text x="63.3" y="29.4">R2</text>
<text x="262.8" y="29.2">C2</text>
<text x="272.9" y="27.4">C1</text>
<text x="28.7" y="30.9">C3</text>
<text x="37.8" y="35.8">R3</text>
<text x="53.1" y="32">1K</text>
<text x="63.3" y="32">1K</text>
<text x="125.4" y="35.5">C4</text>
<text x="138.1" y="35.5">C5</text>
<text x="261.7" y="32">100nF</text>
<text x="271.9" y="32">2.2uF</text>
<text x="25.1" y="37">22uF</text>
<text x="28.7" y="39.8">C6</text>
<text x="37.8" y="38.3">10K</text>
<text x="54.4" y="39.6">D1</text>
<text x="64.6" y="39.6">D2</text>
<text x="125.6" y="38.3">15pF</text>
<text x="138.3" y="38.3">15pF</text>
<text x="204.5" y="37">P1</text>
<text x="23.9" y="45.9">100nF</text>
<text x="45.5" y="44.7">10K</text>
<text x="45.5" y="42.1">R4</text>
<text x="127.9" y="43.9">Y1</text>
<text x="204.5" y="47.2">Header 2</text>
<text x="21.3" y="52.3">J2</text>
<text x="94.8" y="50">C7</text>
<text x="125.6" y="51">16MHZ</text>
<text x="155.9" y="52.5">C8</text>
<text x="237.6" y="49.7">J1</text>
<text x="94.8" y="59.7">100pF</text>
<text x="153.6" y="59.9">100nF</text>
<text x="219.7" y="59.9">120R</text>
<text x="219.7" y="57.4">R5</text>
<text x="86.2" y="63.8">U2</text>
<text x="272.9" y="62.2">J3</text>
<text x="149.8" y="70.1">U3</text>
<text x="218" y="74.9">L1</text>
<text x="207" y="82.8">51uH</text>
<text x="149.8" y="85.3">PCA82C251T</text>
<text x="86.2" y="90.4">MCP2515-I/SO-ND</text>
<text x="118" y="90.4">P2</text>
<text x="184.1" y="95.5">R6</text>
<text x="93.6" y="97">C9</text>
<text x="149.8" y="98.1">J4</text>
<text x="184.1" y="98.1">10K</text>
<text x="235" y="98.1">U4</text>
<text x="95.1" y="103.2">100nF</text>
<text x="235" y="103.2">NUP2105L</text>
<text x="86.2" y="108.2">U5</text>
<text x="124.1" y="113.3">620R</text>
<text x="124.1" y="108.2">R7</text>
<text x="171.4" y="113.3">J5</text>
<text x="130.7" y="123.7">R8</text>
<text x="37.8" y="131.1">J6</text>
<text x="124.1" y="131.1">R9</text>
<text x="130.7" y="128.6">120R</text>
<text x="86.2" y="136.2">SN65176BDRG4</text>
<text x="106.5" y="133.6">P3</text>
<text x="124.1" y="136.2">620R</text>
<text x="262.8" y="137.7">C10</text>
<text x="138.3" y="141.3">P4</text>
<text x="265.6" y="142.6">100nF</text>
<text x="37.8" y="147.7">J7</text>
<text x="86.2" y="148.9">U7</text>
<text x="149.8" y="147.7">J8</text>
<text x="215.7" y="145.1">R10</text>
<text x="215.9" y="147.7">10K</text>
<text x="227.4" y="147.7">U6</text>
<text x="257.9" y="147.7">10K</text>
<text x="257.9" y="145.1">R11</text>
<text x="69.7" y="154">100nF</text>
<text x="69.7" y="151.5">C11</text>
<text x="118" y="154">100nF</text>
<text x="118" y="151.5">C12</text>
<text x="69.7" y="159.1">100nF</text>
<text x="69.7" y="156.5">C13</text>
<text x="118" y="159.1">100nF</text>
<text x="118" y="156.5">C14</text>
<text x="37.8" y="166.7">P5</text>
<text x="172.7" y="164.2">J9</text>
<text x="227.4" y="162.9">AT45DB161D</text>
<text x="142.2" y="169.2">RXD</text>
<text x="142.2" y="171.8">TXD</text>
<text x="37.8" y="179.4">Header 3</text>
<text x="115.2" y="177.1">C15</text>
<text x="142.2" y="174.3">RTS</text>
<text x="86.2" y="184.5">MAX232D</text>
<text x="118" y="182">100nF</text>
</g>
<g font-size="2.3">
<text x="233.2" y="24.3">1</text>
<text x="238.1" y="25.6">IN</text>
<text x="241.4" y="28.9">GND</text>
<text x="245.2" y="25.6">OUT</text>
<text x="253.6" y="24.3">3</text>
<text x="243.4" y="33.1" transform="rotate(-90 243.4 33.1)">2</text>
<text x="209.3" y="40.9">2</text>
<text x="125" y="45.9">1</text>
<text x="132.8" y="45.9">2</text>
<text x="209.3" y="43.4">1</text>
<text x="26.1" y="56.1">1</text>
<text x="26.1" y="58.7">2</text>
<text x="240.8" y="56.2" transform="rotate(-90 240.8 56.2)">1</text>
<text x="243.4" y="56.2" transform="rotate(-90 243.4 56.2)">2</text>
<text x="245.9" y="56.2" transform="rotate(-90 245.9 56.2)">3</text>
<text x="248.5" y="56.2" transform="rotate(-90 248.5 56.2)">4</text>
<text x="26.1" y="61.2">3</text>
<text x="26.1" y="63.8">4</text>
<text x="82" y="65">10</text>
<text x="112.4" y="65">9</text>
<text x="270" y="65">1</text>
<text x="26.1" y="66.3">5</text>
<text x="26.1" y="68.8">6</text>
<text x="26.1" y="71.4">7</text>
<text x="82" y="67.6">11</text>
<text x="82" y="70.1">12</text>
<text x="88" y="66.3">RX1 BF</text>
<text x="88" y="68.8">RX0 BF</text>
<text x="88" y="71.4">/INT</text>
<text x="102.6" y="71.4">OSC 2</text>
<text x="102.6" y="68.8">OSC 1</text>
<text x="103.8" y="66.3">GND</text>
<text x="112.4" y="70.1">7</text>
<text x="112.4" y="67.6">8</text>
<text x="201.4" y="71.2" transform="rotate(-90 201.4 71.2)">3</text>
<text x="216.7" y="71.2" transform="rotate(-90 216.7 71.2)">4</text>
<text x="270" y="70.1">2</text>
<text x="270" y="67.6">6</text>
<text x="282.8" y="70.1">11</text>
<text x="26.1" y="73.9">8</text>
<text x="26.1" y="76.5">9</text>
<text x="82" y="72.6">13</text>
<text x="82" y="75.2">14</text>
<text x="82" y="77.7">15</text>
<text x="88" y="73.9">SCK</text>
<text x="88" y="76.5">SI</text>
<text x="100" y="76.5">TX1 RTS</text>
<text x="100" y="73.9">TX2 RTS</text>
<text x="112.4" y="77.7">4</text>
<text x="112.4" y="75.2">5</text>
<text x="112.4" y="72.6">6</text>
<text x="146.7" y="72.6">1</text>
<text x="146.7" y="75.2">2</text>
<text x="146.7" y="77.7">3</text>
<text x="151.6" y="73.9">CTX0</text>
<text x="151.6" y="76.5">GND</text>
<text x="158.3" y="76.5">CANH</text>
<text x="161.8" y="73.9">RS</text>
<text x="168.4" y="77.7">6</text>
<text x="168.4" y="72.6">8</text>
<text x="168.4" y="75.2">7</text>
<text x="270" y="75.2">3</text>
<text x="270" y="72.6">7</text>
<text x="270" y="77.7">8</text>
<text x="282.8" y="75.2">10</text>
<text x="25" y="79">10</text>
<text x="25" y="81.5">11</text>
<text x="82" y="80.3">16</text>
<text x="82" y="82.8">17</text>
<text x="88" y="79">SO</text>
<text x="88" y="81.5">/CS</text>
<text x="99.1" y="81.5">CLK OUT</text>
<text x="100" y="79">TX0 RTS</text>
<text x="112.4" y="82.8">2</text>
<text x="112.4" y="80.3">3</text>
<text x="146.7" y="80.3">4</text>
<text x="151.6" y="79">VCC</text>
<text x="151.6" y="81.5">CRX0</text>
<text x="158.5" y="79">CANL</text>
<text x="161.5" y="81.5">NC</text>
<text x="168.4" y="80.3">5</text>
<text x="201.4" y="81.4" transform="rotate(-90 201.4 81.4)">1</text>
<text x="216.7" y="81.4" transform="rotate(-90 216.7 81.4)">2</text>
<text x="270" y="80.3">4</text>
<text x="270" y="82.8">9</text>
<text x="25" y="84.1">12</text>
<text x="25" y="86.6">13</text>
<text x="25" y="89.2">14</text>
<text x="82" y="85.3">18</text>
<text x="88" y="84.1">/RES</text>
<text x="88" y="86.6">VCC</text>
<text x="100.3" y="84.1">RX CAN</text>
<text x="100.5" y="86.6">TX CAN</text>
<text x="112.4" y="85.3">1</text>
<text x="270" y="85.3">5</text>
<text x="25" y="91.7">15</text>
<text x="25" y="94.2">16</text>
<text x="223" y="91.5" transform="rotate(-90 223 91.5)">2</text>
<text x="230.6" y="91.5" transform="rotate(-90 230.6 91.5)">1</text>
<text x="25" y="96.8">17</text>
<text x="25" y="99.4">18</text>
<text x="121.2" y="96.9" transform="rotate(-90 121.2 96.9)">1</text>
<text x="123.8" y="96.9" transform="rotate(-90 123.8 96.9)">2</text>
<text x="153.1" y="104.5" transform="rotate(-90 153.1 104.5)">1</text>
<text x="155.6" y="104.5" transform="rotate(-90 155.6 104.5)">2</text>
<text x="158.2" y="104.5" transform="rotate(-90 158.2 104.5)">3</text>
<text x="160.7" y="104.5" transform="rotate(-90 160.7 104.5)">4</text>
<text x="83.1" y="113.3">2</text>
<text x="97.7" y="112.1">VCC</text>
<text x="106" y="110.8">8</text>
<text x="83.1" y="115.9">1</text>
<text x="106" y="115.9">6</text>
<text x="173.2" y="117.1">1</text>
<text x="173.2" y="119.7">2</text>
<text x="226.8" y="114.5" transform="rotate(-90 226.8 114.5)">3</text>
<text x="83.1" y="123.5">3</text>
<text x="106" y="120.9">7</text>
<text x="173.2" y="122.2">3</text>
<text x="173.2" y="124.8">4</text>
<text x="83.1" y="131.1">5</text>
<text x="83.1" y="126">4</text>
<text x="42.6" y="137.5">1</text>
<text x="42.6" y="134.9">2</text>
<text x="88" y="132.4">GND</text>
<text x="111.3" y="137.5">2</text>
<text x="141.6" y="134.6" transform="rotate(-90 141.6 134.6)">2</text>
<text x="144.1" y="134.6" transform="rotate(-90 144.1 134.6)">1</text>
<text x="111.3" y="140">1</text>
<text x="42.6" y="154">1</text>
<text x="42.6" y="151.5">2</text>
<text x="83.1" y="151.5">1</text>
<text x="83.1" y="154">3</text>
<text x="88" y="152.7">C1+</text>
<text x="88" y="155.3">C1-</text>
<text x="97.4" y="152.7">VDD</text>
<text x="97.7" y="155.3">VCC</text>
<text x="106" y="151.5">2</text>
<text x="106" y="154">16</text>
<text x="153.1" y="154.1" transform="rotate(-90 153.1 154.1)">1</text>
<text x="155.6" y="154.1" transform="rotate(-90 155.6 154.1)">2</text>
<text x="158.2" y="154.1" transform="rotate(-90 158.2 154.1)">3</text>
<text x="160.7" y="154.1" transform="rotate(-90 160.7 154.1)">4</text>
<text x="163.2" y="154.1" transform="rotate(-90 163.2 154.1)">5</text>
<text x="224.2" y="150.2">1</text>
<text x="224.2" y="152.7">2</text>
<text x="224.2" y="155.3">3</text>
<text x="229.1" y="151.5">SI</text>
<text x="229.1" y="154">SCK</text>
<text x="236" y="154">GND</text>
<text x="238" y="151.5">SO</text>
<text x="244.7" y="155.3">6</text>
<text x="244.7" y="150.2">8</text>
<text x="244.7" y="152.7">7</text>
<text x="83.1" y="156.5">4</text>
<text x="83.1" y="159.1">5</text>
<text x="88" y="157.8">C2+</text>
<text x="88" y="160.4">C2-</text>
<text x="224.2" y="157.8">4</text>
<text x="229.1" y="156.5">/RST</text>
<text x="229.1" y="159.1">/CS</text>
<text x="236.3" y="156.5">VCC</text>
<text x="236.9" y="159.1">/WP</text>
<text x="244.7" y="157.8">5</text>
<text x="82" y="166.7">10</text>
<text x="82" y="164.2">11</text>
<text x="88" y="168">T2IN</text>
<text x="88" y="165.4">T1IN</text>
<text x="95.3" y="168">T2OUT</text>
<text x="95.3" y="165.4">T1OUT</text>
<text x="106" y="166.7">7</text>
<text x="106" y="164.2">14</text>
<text x="174.5" y="168">1</text>
<text x="42.6" y="173.1">2</text>
<text x="42.6" y="170.5">3</text>
<text x="82" y="171.8">12</text>
<text x="88" y="173.1">R1OUT</text>
<text x="97.3" y="173.1">R1IN</text>
<text x="106" y="171.8">13</text>
<text x="174.5" y="170.5">2</text>
<text x="174.5" y="173.1">3</text>
<text x="42.6" y="175.6">1</text>
<text x="82" y="179.4">15</text>
<text x="83.1" y="174.3">9</text>
<text x="88" y="175.6">R2OUT</text>
<text x="97.3" y="175.6">R2IN</text>
<text x="106" y="174.3">8</text>
<text x="106" y="179.4">6</text>
<text x="174.5" y="175.6">4</text>
<text x="174.5" y="178.1">5</text>
<text x="201.9" y="178.1">Title</text>
<text x="88" y="180.7">GND</text>
<text x="98" y="180.7">VEE</text>
<text x="201.9" y="185.8">Size</text>
<text x="214.7" y="185.8">Number</text>
<text x="265.6" y="185.8">Revision</text>
<text x="203.2" y="189.6">A4</text>
<text x="201.9" y="193.4">Date:</text>
<text x="201.9" y="196">File:</text>
<text x="213.4" y="193.4">20/06/2011</text>
<text x="213.4" y="196">C:\Documents and Settings\..\ARITZ CAN.SchDoc</text>
<text x="252.8" y="196">Drawn By:</text>
<text x="252.8" y="193.4">Sheet</text>
<text x="261" y="193.4">of</text>
</g>
<g font-size="1.4" fill="#000080">
<text x="93.8" y="118.1">R</text>
<text x="102.5" y="115.8">A</text>
<text x="102.5" y="120.9">B</text>
<text x="92.3" y="127">D</text>
</g>
</svg>
